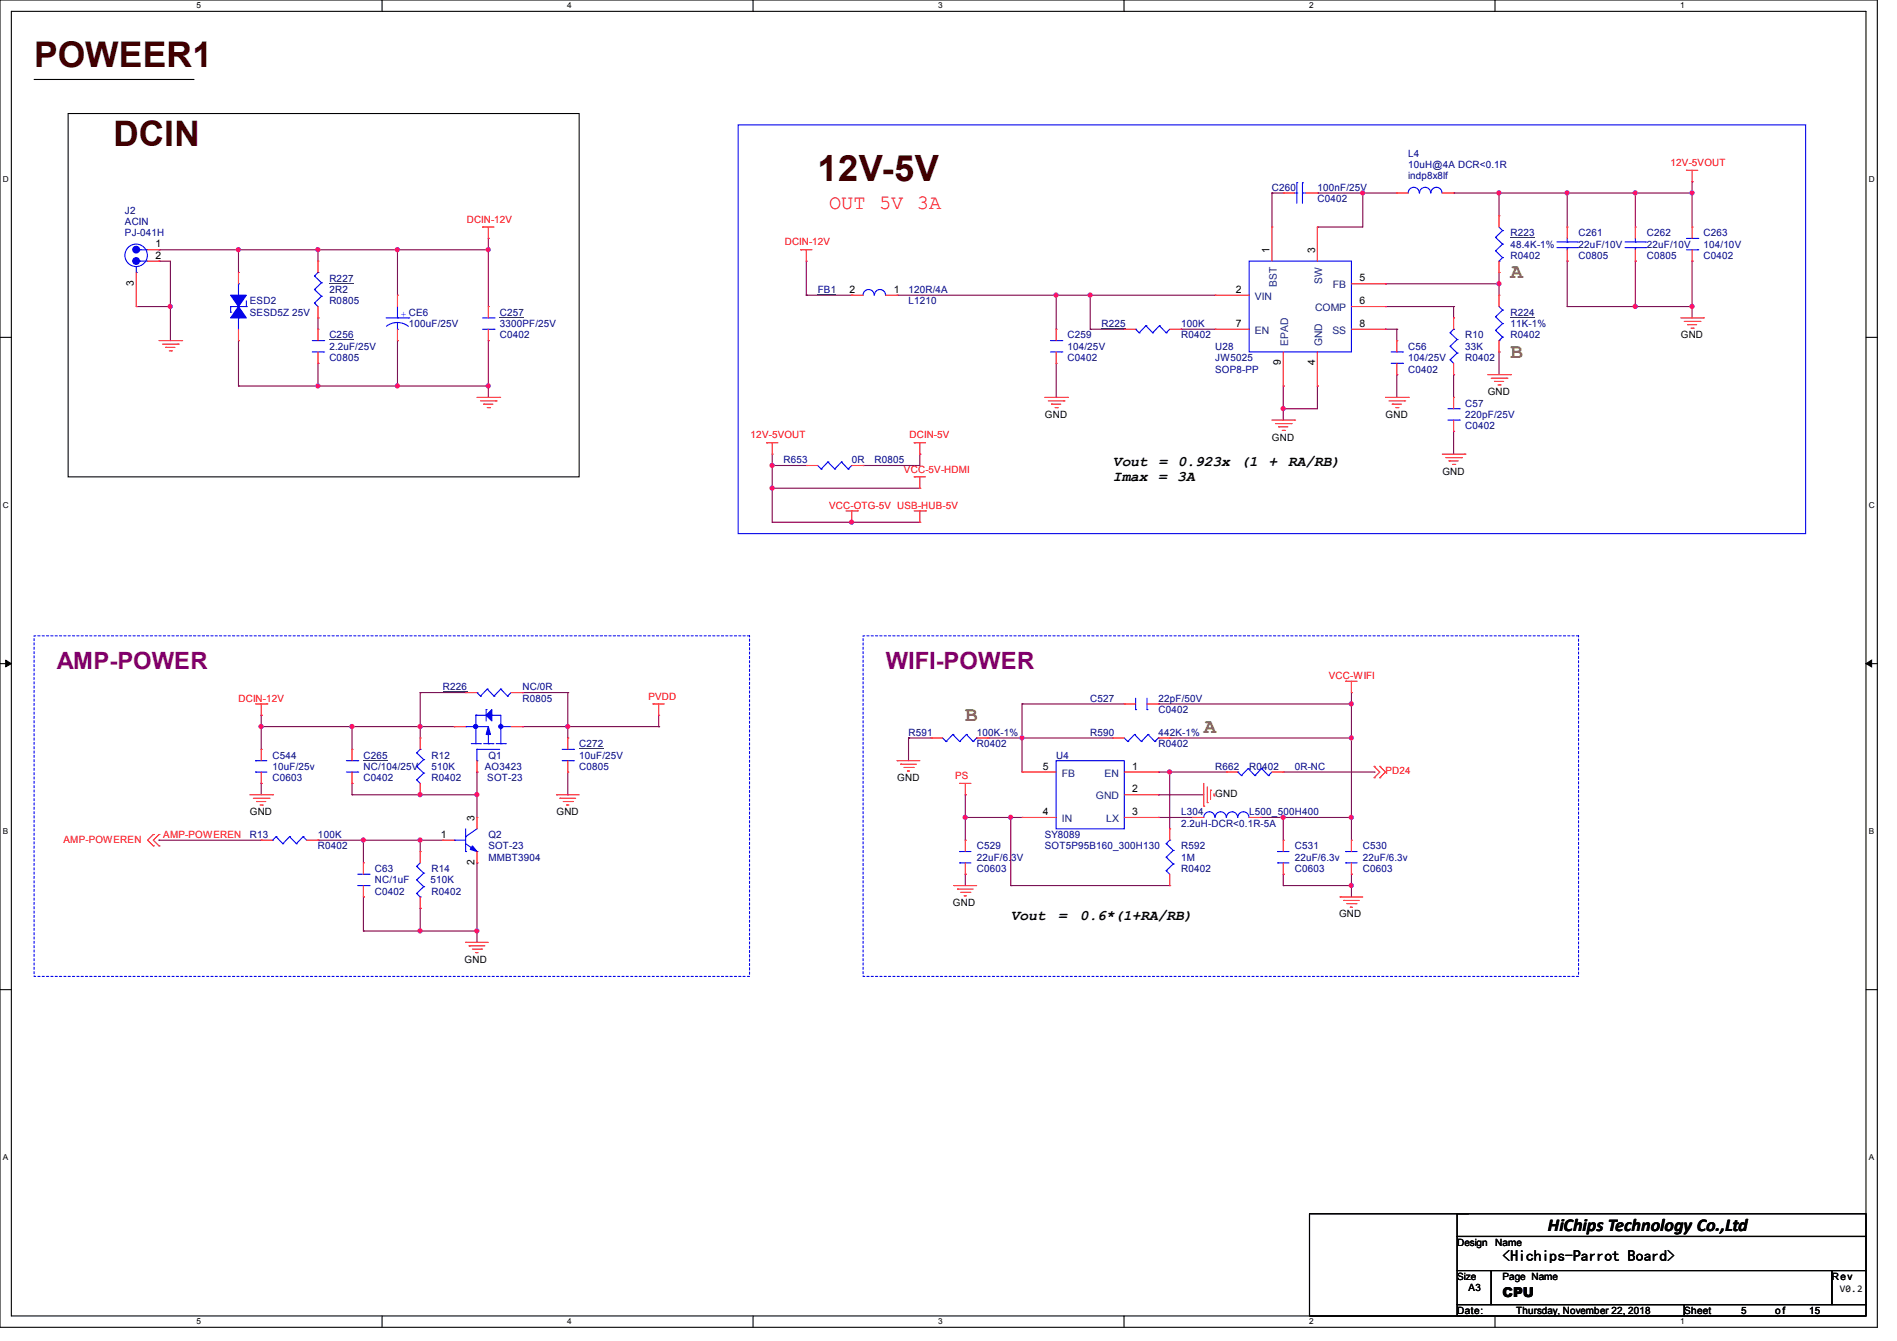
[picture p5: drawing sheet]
<svg xmlns="http://www.w3.org/2000/svg" width="297mm" height="210mm" viewBox="0 0 297 210" stroke-linecap="round" stroke-linejoin="round" font-family="sans-serif">
<path d="M0 0h293.9v207.9h-293.9zM1.8 1.8h290.3v204.3h-290.3z" fill="none" stroke="#000" stroke-width=".17"/>
<g fill="#fff">
<path d="M30.8 .2h.7v1.4h-.7z"/>
<path d="M30.8 206.2h.7v1.4h-.7z"/>
</g>
<path d="M59.8 0v1.8M59.8 206.1v1.8" fill="none" stroke="#000" stroke-width=".17"/>
<g fill="#fff">
<path d="M88.8 .2h.7v1.4h-.7z"/>
<path d="M88.8 206.2h.7v1.4h-.7z"/>
</g>
<path d="M117.9 0v1.8M117.9 206.1v1.8" fill="none" stroke="#000" stroke-width=".17"/>
<g fill="#fff">
<path d="M146.9 .2h.7v1.4h-.7z"/>
<path d="M146.9 206.2h.7v1.4h-.7z"/>
</g>
<path d="M176 0v1.8M176 206.1v1.8" fill="none" stroke="#000" stroke-width=".17"/>
<g fill="#fff">
<path d="M205 .2h.7v1.4h-.7z"/>
<path d="M205 206.2h.7v1.4h-.7z"/>
</g>
<path d="M234.1 0v1.8M234.1 206.1v1.8" fill="none" stroke="#000" stroke-width=".17"/>
<g fill="#fff">
<path d="M263.1 .2h.6v1.4h-.6z"/>
<path d="M263.1 206.2h.6v1.4h-.6z"/>
<path d="M.5 27.3h.9v1.4h-.9z"/>
<path d="M292.6 27.3h.9v1.4h-.9z"/>
<path d="M.5 78.4h.9v1.4h-.9z"/>
<path d="M292.6 78.4h.9v1.4h-.9z"/>
</g>
<path d="M0 52.8h1.8M292.1 52.8h1.8" fill="none" stroke="#000" stroke-width=".17"/>
<g fill="#fff">
<path d="M.5 129.5h.8v1.4h-.8z"/>
<path d="M292.6 129.5h.8v1.4h-.8z"/>
</g>
<path d="M0 103.9h1.8M292.1 103.9h1.8" fill="none" stroke="#000" stroke-width=".17"/>
<path d="M.9 103.4l.9 .5-.9 .5zM292.1 103.9l.9-.5v1z" fill="#000" stroke="#000" stroke-width=".16"/>
<g fill="#fff">
<path d="M.5 180.5h.8v1.4h-.8z"/>
<path d="M292.6 180.5h.8v1.4h-.8z"/>
</g>
<g fill="none" stroke="#000" stroke-width=".17">
<path d="M5.3 12.4h24.9M10.7 17.8h80v56.9h-80zM30.2 12.4h.1M0 155h1.8M292.1 155h1.8M228.1 190.1h64v3.5h-64zM228.1 193.6h64v5.4h-64zM228.1 199h5.4v5.3h-5.4zM229.9 190.1h-24.9v16h24.9M233.5 199h53.3v5.3h-53.3zM286.8 199h5.3v5.3h-5.3zM228.1 204.3h35.6v1.8h-35.6z"/>
<path d="M263.7 204.3h28.4v1.8h-28.4z"/>
</g>
<g fill="none" stroke="#00f" stroke-width=".17">
<path d="M115.6 19.6h167.1v64h-167.1zM21.9 39.1h.1M21.9 39.1h1.2M202.7 30.2h.3M203 30.2h.1M203 28.6h.1M203 28.6v3.2M203.9 28.6h.1M203.9 30.2h.1M203.9 30.2h.6M203.9 28.6v3.2M220.5 30.2a.87 .87 0 0 1 .8-.9 .87 .87 0 0 1 .9 .9"/>
<path d="M222.2 30.2a.87 .87 0 0 1 .9-.9 .87 .87 0 0 1 .9 .9M224 30.2a.87 .87 0 0 1 .9-.9 .87 .87 0 0 1 .9 .9M234.1 37.2h.1M234.1 39.3h.1M234.1 37.2l1.1 1M234.1 39.3l1.1 1M234.7 35.6l.5 .5M235.2 36.1h.1M235.2 38.2h.1M235.2 36.1l-1.1 1.1M235.2 38.2l-1.1 1.1M243.8 37.9h3.2"/>
<path d="M243.8 38.8h3.2M245.4 38.8h.1M245.4 37.9h.1M245.4 37.3v.6M245.4 38.8v.3M247 37.9h.1M247 38.8h.1M254.4 37.9h3.2M254.4 38.8h3.2M256 38.8h.1M256 37.9h.1M256 37.3v.6"/>
<path d="M256 38.8v.3M257.6 37.9h.1M257.6 38.8h.1M264 39.1h1.8M264 37.3h1.8M265.8 39.1h.1M265.8 37.3h.1M21.3 42.7h.1M21.3 41.8v.9M21.9 40.9h.1M21.9 40.9h1.2M36.1 48h.1"/>
<path d="M36.1 48.9h.1M36.1 48h2.5M36.1 48v.9M37.3 49.8h.1M37.3 44.4h.1M37.3 44.4v1.8M37.3 49.8v1.8M38.6 48h.1M38.6 47.1v.9M48.9 55.1h1.8M48.9 53.3h1.8M49.2 47.5h.1"/>
<path d="M49.2 45.3h.1M49.2 43.2h.1M49.2 47.5l.6 .5M49.2 45.3l1.1 1.1M49.2 43.2l1.1 1.1M49.8 42.7h.1M49.8 42.7l-.6 .5M50.3 46.4h.1M50.3 44.3h.1M50.3 46.4l-1.1 1.1M50.3 44.3l-1.1 1M50.7 55.1h.1"/>
<path d="M50.7 53.3h.1M60.5 49.8h3.5M62.2 51.6h.1M62.2 49.8h.1M62.2 50.5l1.1 .2 .6 .4M62.2 50.5l-.7 .1-1 .5M62.2 48v1.8M62.2 50.5v1.1M64 49.8h.1M75.6 49.8h1.7M75.6 51.6h1.7M77.3 51.6h.1"/>
<path d="M77.3 49.8h.1M135.1 46.2a.87 .87 0 0 1 .9-.9 .87 .87 0 0 1 .9 .9M136.9 46.2a.87 .87 0 0 1 .9-.9 .87 .87 0 0 1 .8 .9M164.5 55.1h1.7M164.5 53.3h1.7M166.2 55.1h.1M166.2 53.3h.1M177.8 51.6h.1M177.8 51.6l.6 .5M178.4 52.1h.1M179.4 51h.1M179.4 51l1.1 1.1"/>
<path d="M179.4 51l-1 1.1M180.5 52.1h.1M181.5 51h.1M181.5 51l1.1 1.1M181.5 51l-1 1.1M182.6 52.1h.1M183.1 51.6l-.5 .5M195.6 40.9h16v14.2h-16zM217.8 55.1h1.8M217.8 56.9h1.8M219.6 56.9h.1M219.6 55.1h.1"/>
<path d="M227 56.3h.1M227 54.2h.1M227 52.1h.1M227 56.3l.6 .6M227 54.2l1.1 1.1M227 52.1l1.1 1.1M227.6 51.6h.1M227.6 51.6l-.6 .5M228.1 55.3h.1M228.1 53.2h.1M228.1 55.3l-1.1 1M228.1 53.2l-1.1 1"/>
<path d="M234.1 49.6h.1M234.1 51.7h.1M234.1 49.6l1.1 1.1M234.1 51.7l1.1 1.1M234.7 40.9h.1M234.7 53.3h.1M234.7 48l.5 .6M235.2 40.3h.1M235.2 48.6h.1M235.2 50.7h.1M235.2 52.8h.1M235.2 40.3l-.5 .6"/>
<path d="M235.2 48.6l-1.1 1M235.2 50.7l-1.1 1M235.2 52.8l-.5 .5M128 72.9l.6 .5M128.6 73.4h.1M129.6 72.3h.1M129.6 72.3l-1 1.1M129.6 72.3l1.1 1.1M130.7 73.4h.1M131.7 72.3h.1M131.7 72.3l-1 1.1M131.7 72.3l1.1 1.1"/>
<path d="M132.8 73.4h.1M133.3 72.9h.1M133.3 72.9l-.5 .5M226.7 65.8h1.8M226.7 64h1.8M228.5 65.8h.1M228.5 64h.1M40 119.1h.1M40 119.1h1.8M54.2 119.1h1.8M56 119.1h.1M65.2 117.9h.1"/>
<path d="M65.2 117.9l1.1 1.1M65.8 117.3h.1M65.8 117.3l-.6 .6M66.3 119h.1M66.3 119l-1.1 1M72.9 113.8h.1M72.9 113.8h3.6M73.8 116.5h1.4M74.5 112h.1M74.5 112v4.5M74.5 112h1.6M74.7 108.5h.1"/>
<path d="M74.7 117.3h.1M74.7 119.1h.1M74.7 117.3h3.5M74.7 108.5l.5 .5M74.7 117.3v1.8M75.2 109h.1M75.2 116.5h.1M75.7 116.5h1.5M76.1 111.1h.1M76.1 111.1v1.8M76.3 107.9h.1M76.3 107.9l1 1.1"/>
<path d="M76.3 107.9l-1.1 1.1M76.5 116.5h.1M76.5 114.7v1.8M77 112h.1M77 112h1.4v4.5M77.2 116.5h.1M77.3 109h.1M77.7 116.5h1.4M78.4 107.9h.1M78.4 116.5h.1M78.4 113.8h.1M78.4 107.9l1.1 1.1"/>
<path d="M78.4 107.9l-1.1 1.1M78.4 113.8h1.6M79.1 116.5h.1M79.5 109h.1M80 108.5l-.5 .5M88 119.1h1.8M88 117.3h1.8M89.8 119.1h.1M89.8 117.3h.1M147.6 115.6l.5 .5M148.1 116.1h.1M149.2 115h.1"/>
<path d="M149.2 115l-1.1 1.1M149.2 115l1 1.1M150.2 116.1h.1M151.3 115h.1M151.3 115l-1.1 1.1M151.3 115l1.1 1.1M152.4 116.1h.1M152.9 115.6h.1M152.9 115.6l-.5 .5M165.4 119.1h10.6v10.7h-10.6zM176 115.6l.6 .5M176.6 116.1h.1"/>
<path d="M177.6 115h.1M177.6 115l-1 1.1M177.6 115l1.1 1.1M177.8 111.1h.1M177.8 109.3v1.8M178.7 116.1h.1M179.6 111.1h.1M179.6 109.3v1.8M179.7 115h.1M179.7 115l-1 1.1M179.7 115l1.1 1.1M180.8 116.1h.1"/>
<path d="M181.4 115.6h.1M181.4 115.6l-.6 .5M40 120.9h.1M40 120.9h1.8M42.7 131.6h.1M43.2 131h.1M43.2 131l1.1 1.1M43.2 131l-.5 .6M44.3 132.1h.1M45.3 131h.1M45.3 131l1.1 1.1M45.3 131l-1 1.1"/>
<path d="M46.4 132.1h.1M47.5 131h.1M47.5 131l.5 .6M47.5 131l-1.1 1.1M54.2 120.9h1.8M56 120.9h.1M56 138.7h1.8M56 136.9h1.8M57.8 138.7h.1M57.8 136.9h.1M65.2 122.1h.1M65.2 120h.1"/>
<path d="M65.2 135.7h.1M65.2 137.8h.1M65.2 139.9h.1M65.2 122.1l.6 .6M65.2 120l1.1 1.1M65.2 135.7l1.1 1M65.2 137.8l1.1 1.1M65.2 139.9l.6 .6M65.8 135.1l-.6 .6M66.3 121.1h.1M66.3 136.7h.1M66.3 138.9h.1"/>
<path d="M66.3 121.1l-1.1 1M66.3 136.7l-1.1 1.1M66.3 138.9l-1.1 1M71.1 131.6h.1M71.1 131.6h1.8M72.9 131h.1M72.9 133.3h.1M72.9 132.1l1.8 1.2M72.9 129.8v3.5M74.7 133.3h.1M74.7 129.8l-1.8 1.2M150.2 135.1h.1"/>
<path d="M150.2 133.3h.1M150.2 135.1h1.8M150.2 133.3h1.8M182.6 136.4h.1M182.6 134.2h.1M182.6 132.1h.1M182.6 136.4l.5 .5M182.6 134.2l1.1 1.1M182.6 132.1l1.1 1.1M183.1 131.6h.1M183.1 131.6l-.5 .5M183.7 135.3h.1"/>
<path d="M183.7 133.2h.1M183.7 135.3l-1.1 1.1M183.7 133.2l-1.1 1M188.5 128a.87 .87 0 0 1 .8-.9 .87 .87 0 0 1 .9 .9M190.2 128a.87 .87 0 0 1 .9-.9 .87 .87 0 0 1 .9 .9M192 128a.87 .87 0 0 1 .9-.9 .87 .87 0 0 1 .9 .9M193.8 128a.87 .87 0 0 1 .9-.9 .87 .87 0 0 1 .8 .9M193.8 120.9h.1M193.8 120.9l.6 .6M194.4 121.5h.1M195.4 120.4h.1M195.4 120.4l1.1 1.1"/>
<path d="M195.4 120.4l-1 1.1M196.5 121.5h.1M197.5 120.4h.1M197.5 120.4l1.1 1.1M197.5 120.4l-1 1.1M198.6 121.5h.1M199.1 120.9l-.5 .6M200 135.1h.1M200 133.3h.1M200 135.1h1.8M200 133.3h1.8M210.7 135.1h.1"/>
<path d="M210.7 133.3h.1M210.7 135.1h1.8M210.7 133.3h1.8M65.8 140.5h.1"/>
<circle cx="21.3" cy="40" r="1.76"/>
</g>
<path d="M5.3 99.6h112v53.3h-112zM135.1 99.6h112v53.3h-112z" fill="none" stroke="#00f" stroke-width=".17" stroke-dasharray=".3 .3"/>
<g fill="none" stroke="#800040" stroke-width=".17">
<path d="M24.9 39.1h.1M24.9 39.1h51.6M37.3 39.1h.1M37.3 39.1v3.6M49.8 39.1h.1M49.8 39.1v1.8M62.2 39.1h.1M62.2 39.1v7.1M76.5 37.3h.1M76.5 39.1h.1M76.5 37.3v10.7M199.1 30.2h.1"/>
<path d="M199.1 30.2h1.8M199.1 30.2v5.4M206.2 30.2h.1M206.2 35.6h.1M206.2 30.2h12.5M213.4 30.2h.1M213.4 30.2v5.4h-7.2M227.6 30.2h.1M227.6 30.2h37.3M234.7 30.2h.1M234.7 30.2v3.6M245.4 30.2h.1"/>
<path d="M245.4 30.2v5.4M256 30.2h.1M256 30.2v5.4M264.9 30.2h.1M264.9 28.4h.1M264.9 28.4v7.2M21.3 48h5.4M24.9 40.9h.1M24.9 40.9h1.8v12.4M26.7 48h.1M37.3 53.3h.1M37.3 53.3v7.2"/>
<path d="M49.8 49.8h.1M49.8 56.9h.1M49.8 49.8v1.8M49.8 56.9v3.6M62.2 53.3h.1M62.2 53.3v7.2M76.5 53.3h.1M76.5 53.3v8.9M126.2 46.2h.1M126.2 46.2h7.1M126.2 40.9v5.3M140.5 46.2h49.7"/>
<path d="M165.4 46.2h.1M165.4 46.2v5.4M165.4 56.9v5.3M170.7 46.2h.1M170.7 51.6h.1M170.7 51.6h5.3M170.7 46.2v5.4M184.9 51.6h.1M184.9 51.6h5.3M216.9 48h.1M216.9 44.4h.1M216.9 51.6h.1"/>
<path d="M216.9 48h10.7M216.9 51.6h1.8M216.9 44.4h17.8M218.7 58.7h.1M218.7 51.6h.1M218.7 51.6v1.7M218.7 58.7v3.5M227.6 48h.1M227.6 58.7h.1M227.6 48v1.8M227.6 58.7v3.5M234.7 44.4h.1"/>
<path d="M234.7 55.1h.1M234.7 42.7h.1M234.7 42.7v3.5M234.7 55.1v3.6M245.4 40.9h.1M245.4 48h.1M245.4 40.9v7.1M245.4 48h19.5M256 40.9h.1M256 48h.1M256 40.9v7.1M264.9 40.9h.1"/>
<path d="M264.9 48h.1M264.9 40.9v8.9M37.3 60.5h.1M37.3 60.5h39.2M49.8 60.5h.1M62.2 60.5h.1M76.5 60.5h.1M120.9 72.9h.1M120.9 76.5h.1M120.9 71.1v10.7h23.1M120.9 76.5h23.1M120.9 72.9h5.3"/>
<path d="M135.1 72.9h.1M144 71.1h.1M144 71.1v1.8h-8.9M165.4 62.2h.1M200.9 60.5h.1M200.9 64h.1M200.9 60.5v5.3M206.2 60.5h.1M206.2 60.5v3.5h-5.3M227.6 67.6h.1M227.6 67.6v3.5M133.3 81.8h.1"/>
<path d="M40.9 112h.1M40.9 113.8h.1M40.9 113.8h30.2M40.9 112v5.3M55.1 113.8h.1M55.1 113.8v3.5M65.8 108.5h.1M65.8 113.8h.1M65.8 108.5v7.1M65.8 108.5h7.1M71.1 113.8h.1M81.8 113.8h.1"/>
<path d="M81.8 108.5h.1M81.8 113.8h21.3M81.8 108.5h7.1M88.9 108.5h.1M88.9 113.8h.1M88.9 108.5v7.1M103.1 113.8h.1M103.1 112v1.8M142.2 115.6h.1M142.2 115.6h3.6M142.2 115.6v3.5M154.7 115.6h.1"/>
<path d="M154.7 115.6h19.5M160 110.2h.1M160 115.6h.1M160 110.2v10.7M160 110.2h16M176 110.2h.1M181.4 110.2h.1M181.4 110.2h30.2M183.1 115.6h.1M183.1 115.6h28.5M211.6 108.5h.1M211.6 115.6h.1"/>
<path d="M211.6 110.2h.1M211.6 108.5v23.1M24.9 131.6h.1M24.9 131.6h16M40.9 122.7h.1M40.9 122.7v1.8M49.8 131.6h.1M49.8 131.6h19.5M55.1 124.5h.1M55.1 122.7h.1M55.1 124.5h19.6M55.1 122.7v1.8"/>
<path d="M56.9 131.6h.1M56.9 131.6v3.5M65.8 124.5h.1M65.8 131.6h.1M65.8 131.6v1.7M74.7 120.9h.1M74.7 135.1h.1M74.7 124.5h.1M74.7 120.9v7.1M74.7 135.1v12.5M88.9 124.5h.1M88.9 120.9v3.6"/>
<path d="M151.1 124.5h.1M151.1 128h.1M151.1 136.9h.1M151.1 128h8.9M151.1 124.5v7.1M151.1 136.9v1.8M158.2 128h.1M158.2 138.7h.1M158.2 138.7h24.9M158.2 128v10.7M160 128h.1M181.4 124.5h.1"/>
<path d="M181.4 128h.1M181.4 120.9h.1M181.4 124.5h7.1M181.4 128h5.3M181.4 120.9h10.6M183.1 120.9h.1M183.1 120.9v8.9M197.4 128h.1M197.4 128h14.2M200.9 128h.1M200.9 136.9h.1M200.9 138.7h.1"/>
<path d="M200.9 120.9h14.2M200.9 128v3.6M200.9 136.9v1.8M200.9 138.7h10.7M211.6 128h.1M211.6 136.9h.1M211.6 138.7h.1M211.6 136.9v3.6M215.1 120.9h.1M56.9 140.5h.1M56.9 145.8h.1M56.9 145.8h17.8"/>
<path d="M56.9 140.5v5.3M65.8 142.2h.1M65.8 145.8h.1M65.8 142.2v3.6M74.7 145.8h.1"/>
</g>
<g fill="#f0f" stroke="#f0f" stroke-width=".17">
<circle cx="76.4" cy="60.4" r=".32"/>
<circle cx="65.8" cy="145.8" r=".32"/>
<circle cx="65.8" cy="124.4" r=".32"/>
<circle cx="40.9" cy="113.8" r=".32"/>
<circle cx="65.8" cy="113.8" r=".32"/>
<circle cx="55.1" cy="113.8" r=".32"/>
<circle cx="74.7" cy="124.4" r=".32"/>
<circle cx="74.7" cy="145.8" r=".32"/>
<circle cx="56.9" cy="131.6" r=".32"/>
<circle cx="76.4" cy="39.1" r=".32"/>
<circle cx="62.2" cy="39.1" r=".32"/>
<circle cx="62.2" cy="60.4" r=".32"/>
<circle cx="49.8" cy="39.1" r=".32"/>
<circle cx="37.3" cy="39.1" r=".32"/>
<circle cx="49.8" cy="60.4" r=".32"/>
<circle cx="65.8" cy="131.6" r=".32"/>
<circle cx="211.6" cy="115.5" r=".32"/>
<circle cx="160" cy="115.5" r=".32"/>
<circle cx="211.6" cy="128" r=".32"/>
<circle cx="211.6" cy="110.2" r=".32"/>
<circle cx="200.9" cy="128" r=".32"/>
<circle cx="151.1" cy="128" r=".32"/>
<circle cx="211.6" cy="138.7" r=".32"/>
<circle cx="165.3" cy="46.2" r=".32"/>
<circle cx="213.3" cy="30.2" r=".32"/>
<circle cx="245.3" cy="30.2" r=".32"/>
<circle cx="234.7" cy="30.2" r=".32"/>
<circle cx="234.7" cy="44.4" r=".32"/>
<circle cx="170.7" cy="46.2" r=".32"/>
<circle cx="264.9" cy="48" r=".32"/>
<circle cx="256" cy="48" r=".32"/>
<circle cx="264.9" cy="30.2" r=".32"/>
<circle cx="256" cy="30.2" r=".32"/>
<circle cx="200.9" cy="64" r=".32"/>
<circle cx="120.9" cy="72.9" r=".32"/>
<circle cx="120.9" cy="76.4" r=".32"/>
<circle cx="133.3" cy="81.8" r=".32"/>
<circle cx="26.6" cy="48" r=".32"/>
<circle cx="88.9" cy="113.8" r=".32"/>
<circle cx="158.2" cy="128" r=".32"/>
<circle cx="183.1" cy="120.9" r=".32"/>
</g>
<g fill="none" stroke="#f00" stroke-width=".17">
<path d="M23.1 39.1h1.8M24.9 39.1h.1M75.6 35.6h.1M75.6 35.6h1.7M76.5 37.3h.1M76.5 35.6v1.7M125.3 39.1h.1M125.3 39.1h1.8M126.2 39.1v1.8M199.1 35.6h.1M199.1 35.6v5.3M200.9 30.2h.1"/>
<path d="M200.9 30.2h1.8M204.5 30.2h1.7M206.2 35.6h.1M206.2 30.2h.1M206.2 35.6v5.3M218.7 30.2h.1M218.7 30.2h1.8M225.8 30.2h1.8M227.6 30.2h.1M234.7 33.8h.1M234.7 33.8v1.8M245.4 35.6h.1"/>
<path d="M245.4 35.6v1.7M245.4 39.1v1.8M256 35.6h.1M256 35.6v1.7M256 39.1v1.8M264 26.7h.1M264 26.7h1.8M264.9 28.4h.1M264.9 35.6h.1M264.9 26.7v1.7M264.9 35.6v1.7M264.9 39.1v1.8"/>
<path d="M21.3 48h.1M21.3 42.7v5.3M23.1 40.9h1.8M24.9 40.9h.1M24.9 53.3h3.5M25.4 53.9h2.5M26 54.4h.1M26 54.4h1.4M26.5 54.9h.3M26.8 54.9h.1M27.9 53.9h.1M28.4 53.3h.1"/>
<path d="M37.3 53.3h.1M37.3 42.7h.1M37.3 42.7v1.7M37.3 51.6v1.7M49.8 49.8h.1M49.8 40.9h.1M49.8 56.9h.1M49.8 51.6h.1M49.8 40.9v1.8M49.8 48v1.8M49.8 51.6v1.7M49.8 55.1v1.8"/>
<path d="M62.2 46.2h.1M62.2 53.3h.1M62.2 46.2v1.8M62.2 51.6v1.7M76.5 53.3h.1M76.5 48h.1M76.5 48v1.8M76.5 51.6v1.7M126.2 40.9h.1M133.3 46.2h.1M133.3 46.2h1.8M138.7 46.2h1.8"/>
<path d="M140.5 46.2h.1M165.4 56.9h.1M165.4 51.6h.1M165.4 51.6v1.7M165.4 55.1v1.8M176 51.6h.1M176 51.6h1.8M183.1 51.6h1.8M184.9 51.6h.1M190.2 46.2h.1M190.2 51.6h.1M190.2 46.2h5.4"/>
<path d="M190.2 51.6h5.4M200.9 55.1v5.4M206.2 55.1v5.4M211.6 44.4h5.3M211.6 48h5.3M211.6 51.6h5.3M216.9 44.4h.1M216.9 48h.1M216.9 51.6h.1M218.7 58.7h.1M218.7 53.3h.1M218.7 53.3v1.8"/>
<path d="M218.7 56.9v1.8M227.6 58.7h.1M227.6 49.8h.1M227.6 49.8v1.8M227.6 56.9v1.8M232.9 58.7h3.6M233.5 59.2h2.4M234 59.7h.1M234 59.7h1.4M234.7 42.7h.1M234.7 46.2h.1M234.7 55.1h.1"/>
<path d="M234.7 40.9v1.8M234.7 46.2v1.8M234.7 53.3v1.8M235.9 59.2h.1M236.5 58.7h.1M245.4 40.9h.1M256 40.9h.1M263.1 49.8h3.6M263.7 50.3h2.4M264.2 50.8h.1M264.2 50.8h1.4M264.8 51.4h.3"/>
<path d="M264.9 40.9h.1M265.1 51.4h.1M266.1 50.3h.1M266.7 49.8h.1M74.7 62.2h3.5M75.2 62.8h2.5M75.7 63.3h.1M75.7 63.3h1.5M76.3 63.8h.3M76.6 63.8h.1M77.7 62.8h.1M78.2 62.2h.1"/>
<path d="M120 69.3h.1M120 69.3h1.8M120.9 71.1h.1M120.9 69.3v1.8M126.2 72.9h.1M126.2 72.9h1.8M133.3 72.9h1.8M135.1 72.9h.1M143.1 69.3h.1M143.1 74.7h.1M143.1 69.3h1.8M143.1 74.7h1.8"/>
<path d="M144 71.1h.1M144 76.5h.1M144 69.3v1.8M144 74.7v1.8M163.6 62.2h3.5M164.1 62.8h2.5M164.6 63.3h.1M164.6 63.3h1.5M165.2 63.8h.3M165.5 63.8h.1M166.6 62.8h.1M167.1 62.2h.1"/>
<path d="M199.1 65.8h3.6M199.7 66.3h2.4M200.2 66.8h.1M200.2 66.8h1.4M200.7 67.4h.4M200.9 60.5h.1M201.1 67.4h.1M202.1 66.3h.1M202.7 65.8h.1M206.2 60.5h.1M216.9 62.2h3.6M217.5 62.8h2.4"/>
<path d="M218 63.3h.1M218 63.3h1.4M218.5 63.8h.4M218.9 63.8h.1M219.9 62.8h.1M220.5 62.2h.1M225.8 71.1h3.6M226.4 71.7h2.4M226.9 72.2h.1M226.9 72.2h1.4M227.4 72.7h.4M227.6 67.6h.1"/>
<path d="M227.6 62.2h.1M227.6 62.2v1.8M227.6 65.8v1.8M227.8 72.7h.1M228.8 71.7h.1M229.4 71.1h.1M234.5 60.3h.4M234.9 60.3h.1M132.5 80h1.7M133.3 81.8h.1M133.3 80v1.8M134.2 80h.1"/>
<path d="M143.1 80h1.8M144 81.8h.1M144 80v1.8M144.9 80h.1M40 110.2h1.8M40.9 112h.1M40.9 117.3h.1M40.9 110.2v1.8M40.9 117.3v1.8M41.8 110.2h.1M55.1 117.3h.1M55.1 117.3v1.8"/>
<path d="M65.8 115.6h.1M65.8 115.6v1.7M71.1 113.8h.1M71.1 113.8h1.8M72.9 108.5h.1M72.9 108.5h1.8M74.7 119.1v1.8M80 108.5h1.8M80 113.8h1.8M81.8 108.5h.1M81.8 113.8h.1M88.9 115.6h.1"/>
<path d="M88.9 115.6v1.7M88.9 119.1v1.8M102.2 110.2h.1M102.2 110.2h1.8M103.1 112h.1M103.1 110.2v1.8M140.5 119.1h.1M140.5 119.1h3.5M141 119.7h.1M141 119.7h2.5M145.8 115.6h.1M145.8 115.6h1.8"/>
<path d="M152.9 115.6h1.8M154.7 115.6h.1M174.2 115.6h.1M174.2 115.6h1.8M176 110.2h.1M176 110.2h1.8M179.6 110.2h1.8M181.4 110.2h.1M181.4 115.6h1.7M183.1 115.6h.1M210.7 106.7h.1M210.7 106.7h1.8"/>
<path d="M211.6 108.5h.1M211.6 106.7v1.8M24 132.5h.1M24 130.7h.1M24 130.7l-.9 .9 .9 .9M24.9 132.5h.1M24.9 130.7h.1M24.9 130.7l-.9 .9 .9 .9M39.1 124.5h3.6M39.7 125h2.4M40.2 125.5h.1M40.2 125.5h1.4"/>
<path d="M40.7 126.1h.4M40.9 122.7h.1M40.9 131.6h.1M40.9 120.9v1.8M40.9 131.6h1.8M41.1 126.1h.1M42.1 125h.1M42.7 124.5h.1M48 131.6h1.8M49.8 131.6h.1M55.1 122.7h.1M55.1 120.9v1.8"/>
<path d="M56.9 135.1h.1M56.9 135.1v1.8M56.9 138.7v1.8M65.8 124.5h.1M65.8 133.3h.1M65.8 122.7v1.8M65.8 133.3v1.8M69.3 131.6h.1M69.3 131.6h1.8M74.7 128h.1M74.7 135.1h.1M74.7 120.9h.1"/>
<path d="M74.7 128v1.8M74.7 133.3v1.8M87.1 124.5h.1M87.1 124.5h3.6M87.7 125h.1M87.7 125h2.4M88.2 125.5h1.4M88.7 126.1h.1M88.7 126.1h.4M88.9 120.9h.1M89.6 125.5h.1M141.5 120.2h1.5"/>
<path d="M142.1 120.7h.1M142.1 120.7h.3M143 120.2h.1M149.4 138.7h.1M149.4 138.7h3.5M149.9 139.2h.1M149.9 139.2h2.5M150.2 122.7h.1M150.2 122.7h1.8M150.4 139.7h1.4M151.1 124.5h.1M151.1 136.9h.1"/>
<path d="M151.1 131.6h.1M151.1 122.7v1.8M151.1 131.6v1.7M151.1 135.1v1.8M151.8 139.7h.1M160 128h.1M160 120.9h.1M160 120.9h5.4M160 128h5.4M176 124.5h5.4M176 120.9h5.4M176 128h5.4"/>
<path d="M181.4 120.9h.1M181.4 124.5h.1M181.4 128h.1M183.1 138.7h.1M183.1 129.8h.1M183.1 129.8v1.8M183.1 136.9v1.8M186.7 128h.1M186.7 128h1.8M188.5 126.2h.1M188.5 122.7v3.5M189 125.7h.1"/>
<path d="M189 123.2v2.5M189.5 123.7h.1M189.5 123.7v1.5M190.1 124.6h.1M190.1 124.3v.3M192 120.9h.1M192 120.9h1.8M195.6 128h1.8M197.4 128h.1M199.1 120.9h1.8M200.9 120.9h.1M200.9 136.9h.1"/>
<path d="M200.9 131.6h.1M200.9 131.6v1.7M200.9 135.1v1.8M211.6 136.9h.1M211.6 131.6h.1M211.6 131.6v1.7M211.6 135.1v1.8M215.1 120h.1M215.1 121.8h.1M215.1 120l.9 .9-.9 .9M216 120h.1M216 121.8h.1"/>
<path d="M216 120l.9 .9-.9 .9M56.9 140.5h.1M65.8 142.2h.1M65.8 140.5v1.7M72.9 147.6h.1M72.9 147.6h3.6M73.4 148.1h.1M73.4 148.1h2.5M74 148.6h1.4M74.5 149.2h.1M74.5 149.2h.3M75.4 148.6h.1"/>
<path d="M151 140.3h.1M151 140.3h.3M209.8 140.5h.1M209.8 140.5h3.6M210.4 141h.1M210.4 141h2.4M210.9 141.5h1.4M211.4 142.1h.1M211.4 142.1h.4M212.3 141.5h.1"/>
</g>
<path d="M236.5 37.2h3.8M51.6 44.3h3.8M51.6 53.2h3.8M78.2 49.7h3.8M128 46.1h2.9M172.5 51.5h3.8M236.5 49.7h3.8M56.9 119h3.8M69.3 108.4h3.9M90.7 117.2h3.8" fill="none" stroke="#000080" stroke-width=".16"/>
<g fill="#00f" stroke="#00f" stroke-width=".17">
<path d="M74 132.5l.7 .8-1.1-.3z"/>
<path d="M76.1 112l.9-.9v1.8z"/>
<path d="M76.5 113.8l.3 1.2h-.7z"/>
<path d="M37.3 48l1.3 1.8h-2.5z" fill-rule="evenodd"/>
<path d="M36.1 46.2h2.5l-1.3 1.8z" fill-rule="evenodd"/>
<circle cx="21.3" cy="40.9" r=".53"/>
<circle cx="21.3" cy="39.1" r=".53"/>
<circle cx="78.4" cy="113.8" r=".33"/>
<circle cx="74.5" cy="113.8" r=".33"/>
</g>
<text font-size="5.7" fill="#400000" x="128" y="28.4">12V-5V</text>
<g font-size="5.5" fill="#400000">
<text x="5.3" y="10.5">POWEER1</text>
<text x="17.8" y="22.9">DCIN</text>
</g>
<g font-size="3.7" fill="#800080">
<text x="8.9" y="104.8">AMP-POWER</text>
<text x="138.7" y="104.8">WIFI-POWER</text>
</g>
<g font-size="3.3" fill="#808000">
<text x="236.5" y="43.6">A</text>
<text x="236.5" y="56">B</text>
<text x="151.1" y="112.9">B</text>
<text x="188.5" y="114.7">A</text>
</g>
<text font-size="3.2" fill="#f00" x="129.8" y="32.7">OUT 5V 3A</text>
<text font-size="2.8" x="242.4" y="192.8">HiChips Technology Co.,Ltd</text>
<text font-size="2.5" x="235.2" y="197.5">&lt;Hichips-Parrot Board&gt;</text>
<g font-size="2.3">
<text x="174.2" y="73">Vout</text>
<text x="174.2" y="75.3">Imax = 3A</text>
<text x="181.4" y="73">= 0.923x (1</text>
<text x="198.6" y="73">+</text>
<text x="201.7" y="73">RA/RB)</text>
<text x="158.2" y="144.1">Vout</text>
<text x="165.7" y="144.1">=</text>
<text x="169.1" y="144.1">0.6*(1+RA/RB)</text>
</g>
<text font-size="2.1" x="235.2" y="203.1">CPU</text>
<g font-size="1.6" fill="#000080">
<text x="199.1" y="29.9">C260</text>
<text x="206.3" y="29.9">100nF/25V</text>
<text x="220.5" y="24.6">L4</text>
<text x="220.5" y="26.3">10uH@4A DCR&lt;0.1R</text>
<text x="220.5" y="28.1">indp8x8lf</text>
<text x="19.6" y="33.4">J2</text>
<text x="19.6" y="35.2">ACIN</text>
<text x="206.3" y="31.7">C0402</text>
<text x="19.6" y="37">PJ-041H</text>
<text x="236.5" y="37">R223</text>
<text x="236.5" y="38.8">48.4K-1%</text>
<text x="236.5" y="40.6">R0402</text>
<text x="247.2" y="37">C261</text>
<text x="247.2" y="38.8">22uF/10V</text>
<text x="247.2" y="40.6">C0805</text>
<text x="257.8" y="37">C262</text>
<text x="257.8" y="38.8">22uF/10V</text>
<text x="257.8" y="40.6">C0805</text>
<text x="266.7" y="37">C263</text>
<text x="266.7" y="38.8">104/10V</text>
<text x="266.7" y="40.6">C0402</text>
<text x="39.1" y="47.7">ESD2</text>
<text x="51.6" y="44.1">R227</text>
<text x="51.6" y="45.9">2R2</text>
<text x="51.6" y="47.7">R0805</text>
<text x="128" y="45.9">FB1</text>
<text x="142.2" y="45.9">120R/4A</text>
<text x="142.2" y="47.7">L1210</text>
<text x="39.1" y="49.4">SESD5Z 25V</text>
<text x="51.6" y="53">C256</text>
<text x="64" y="51.2">100uF/25V</text>
<text x="78.2" y="49.4">C257</text>
<text x="78.2" y="51.2">3300PF/25V</text>
<text x="78.2" y="53">C0402</text>
<text x="167.1" y="53">C259</text>
<text x="172.5" y="51.2">R225</text>
<text x="184.9" y="51.2">100K</text>
<text x="184.9" y="53">R0402</text>
<text x="229.4" y="53">R10</text>
<text x="236.5" y="49.4">R224</text>
<text x="236.5" y="51.2">11K-1%</text>
<text x="236.5" y="53">R0402</text>
<text x="51.6" y="54.8">2.2uF/25V</text>
<text x="51.6" y="56.6">C0805</text>
<text x="167.1" y="54.8">104/25V</text>
<text x="167.1" y="56.6">C0402</text>
<text x="190.3" y="54.8">U28</text>
<text x="190.3" y="56.6">JW5025</text>
<text x="190.3" y="58.3">SOP8-PP</text>
<text x="220.5" y="54.8">C56</text>
<text x="220.5" y="56.6">104/25V</text>
<text x="220.5" y="58.3">C0402</text>
<text x="229.4" y="54.8">33K</text>
<text x="229.4" y="56.6">R0402</text>
<text x="229.4" y="63.7">C57</text>
<text x="229.4" y="65.4">220pF/25V</text>
<text x="229.4" y="67.2">C0402</text>
<text x="122.7" y="72.6">R653</text>
<text x="133.4" y="72.6">0R</text>
<text x="136.9" y="72.6">R0805</text>
<text x="69.3" y="108.1">R226</text>
<text x="81.8" y="108.1">NC/0R</text>
<text x="81.8" y="109.9">R0805</text>
<text x="170.7" y="109.9">C527</text>
<text x="181.4" y="109.9">22pF/50V</text>
<text x="181.4" y="111.7">C0402</text>
<text x="42.7" y="118.8">C544</text>
<text x="56.9" y="118.8">C265</text>
<text x="67.6" y="118.8">R12</text>
<text x="76.5" y="118.8">Q1</text>
<text x="90.7" y="117">C272</text>
<text x="90.7" y="118.8">10uF/25V</text>
<text x="142.2" y="115.2">R591</text>
<text x="152.9" y="115.2">100K-1%</text>
<text x="152.9" y="117">R0402</text>
<text x="165.4" y="118.8">U4</text>
<text x="170.7" y="115.2">R590</text>
<text x="181.4" y="115.2">442K-1%</text>
<text x="181.4" y="117">R0402</text>
<text x="42.7" y="120.6">10uF/25v</text>
<text x="42.7" y="122.3">C0603</text>
<text x="56.9" y="120.6">NC/104/25V</text>
<text x="56.9" y="122.3">C0402</text>
<text x="67.6" y="120.6">510K</text>
<text x="67.6" y="122.3">R0402</text>
<text x="75.9" y="120.6">AO3423</text>
<text x="76.3" y="122.3">SOT-23</text>
<text x="90.7" y="120.6">C0805</text>
<text x="190.3" y="120.6">R662</text>
<text x="195.6" y="120.6">R0402</text>
<text x="202.7" y="120.6">0R-NC</text>
<text x="39.1" y="131.2">R13</text>
<text x="49.8" y="131.2">100K</text>
<text x="76.5" y="131.2">Q2</text>
<text x="163.6" y="131.2">SY8089</text>
<text x="184.9" y="127.7">L304</text>
<text x="184.9" y="129.5">2.2uH-DCR&lt;0.1R-5A</text>
<text x="195.6" y="127.7">L500_500H400</text>
<text x="49.8" y="133">R0402</text>
<text x="58.7" y="136.6">C63</text>
<text x="67.6" y="136.6">R14</text>
<text x="76.5" y="134.8">MMBT3904</text>
<text x="76.5" y="133">SOT-23</text>
<text x="152.9" y="133">C529</text>
<text x="152.9" y="134.8">22uF/6.3V</text>
<text x="152.9" y="136.6">C0603</text>
<text x="163.6" y="133">SOT5P95B160_300H130</text>
<text x="184.9" y="133">R592</text>
<text x="184.9" y="134.8">1M</text>
<text x="184.9" y="136.6">R0402</text>
<text x="202.7" y="133">C531</text>
<text x="202.7" y="134.8">22uF/6.3v</text>
<text x="202.7" y="136.6">C0603</text>
<text x="213.4" y="133">C530</text>
<text x="213.4" y="134.8">22uF/6.3v</text>
<text x="213.4" y="136.6">C0603</text>
<text x="58.7" y="138.3">NC/1uF</text>
<text x="58.7" y="140.1">C0402</text>
<text x="67.4" y="138.3">510K</text>
<text x="67.6" y="140.1">R0402</text>
</g>
<g font-size="1.6" fill="#f00">
<text x="261.6" y="26">12V-5VOUT</text>
<text x="73.1" y="34.9">DCIN-12V</text>
<text x="122.9" y="38.4">DCIN-12V</text>
<text x="117.5" y="68.7">12V-5VOUT</text>
<text x="142.4" y="68.7">DCIN-5V</text>
<text x="141.5" y="74">VCC-5V-HDMI</text>
<text x="129.8" y="79.7">VCC-OTG-5V USB-HUB-5V</text>
<text x="208" y="106.3">VCC-WIFI</text>
<text x="37.3" y="109.9">DCIN-12V</text>
<text x="101.5" y="109.6">PVDD</text>
<text x="149.5" y="122">PS</text>
<text x="216.9" y="121.3">PD24</text>
<text x="9.9" y="132">AMP-POWEREN</text>
<text x="25.6" y="131.2">AMP-POWEREN</text>
</g>
<g font-size="1.6">
<text x="24.3" y="40.5">2</text>
<text x="24.3" y="38.7">1</text>
<text x="198.8" y="39.7" transform="rotate(-90 198.8 39.7)">1</text>
<text x="205.9" y="39.7" transform="rotate(-90 205.9 39.7)">3</text>
<text x="21" y="44.8" transform="rotate(-90 21 44.8)">3</text>
<text x="133" y="45.8">2</text>
<text x="139.9" y="45.8">1</text>
<text x="193.5" y="45.8">2</text>
<text x="212.8" y="44.1">5</text>
<text x="212.8" y="47.6">6</text>
<text x="193.5" y="51.2">7</text>
<text x="212.8" y="51.2">8</text>
<text x="263.2" y="53">GND</text>
<text x="200.6" y="57.2" transform="rotate(-90 200.6 57.2)">9</text>
<text x="205.9" y="57.2" transform="rotate(-90 205.9 57.2)">4</text>
<text x="163.6" y="65.4">GND</text>
<text x="216.9" y="65.4">GND</text>
<text x="232.9" y="61.9">GND</text>
<text x="199.1" y="69">GND</text>
<text x="225.8" y="74.3">GND</text>
<text x="140.5" y="122.3">GND</text>
<text x="163.3" y="120.5">5</text>
<text x="177.3" y="120.5">1</text>
<text x="177.3" y="124.1">2</text>
<text x="190.3" y="124.8">GND</text>
<text x="39.1" y="127.7">GND</text>
<text x="69" y="131.2">1</text>
<text x="74.3" y="128.6" transform="rotate(-90 74.3 128.6)">3</text>
<text x="87.1" y="127.7">GND</text>
<text x="163.3" y="127.6">4</text>
<text x="177.3" y="127.6">3</text>
<text x="74.3" y="135.5" transform="rotate(-90 74.3 135.5)">2</text>
<text x="149.2" y="141.9">GND</text>
<text x="209.6" y="143.7">GND</text>
<text x="72.7" y="150.8">GND</text>
<text x="228.1" y="195.1">Design</text>
<text x="234.1" y="195.1">Name</text>
<text x="228.1" y="200.4">Size</text>
<text x="229.9" y="202.2">A3</text>
<text x="235.2" y="200.4">Page Name</text>
<text x="286.8" y="200.4">Rev</text>
<text x="288" y="202.4">V0.2</text>
<text x="228.1" y="205.7">Date:</text>
<text x="237.4" y="205.7">Thursday, November 22, 2018</text>
<text x="263.7" y="205.7">Sheet</text>
<text x="272.6" y="205.7">5</text>
<text x="277.9" y="205.7">o f</text>
<text x="283.3" y="205.7">15</text>
</g>
<g font-size="1.6" fill="#004080">
<text x="196.5" y="46.9">VIN</text>
<text x="199.9" y="45" transform="rotate(-90 199.9 45)">BST</text>
<text x="207" y="44.4" transform="rotate(-90 207 44.4)">SW</text>
<text x="208.7" y="45.2">FB</text>
<text x="196.5" y="52.3">EN</text>
<text x="205.9" y="48.7">COMP</text>
<text x="208.6" y="52.3">SS</text>
<text x="201.7" y="54.2" transform="rotate(-90 201.7 54.2)">EPAD</text>
<text x="207" y="54.2" transform="rotate(-90 207 54.2)">GND</text>
<text x="166.3" y="121.6">FB</text>
<text x="171.6" y="125.2">GND</text>
<text x="172.9" y="121.6">EN</text>
<text x="166.3" y="128.7">IN</text>
<text x="173.2" y="128.7">LX</text>
</g>
<text font-size="1.5" fill="#00f" x="62.8" y="49.6">+ CE6</text>
<g font-size="1.3">
<text x="30.8" y="1.3">5</text>
<text x="88.8" y="1.3">4</text>
<text x="146.9" y="1.3">3</text>
<text x="205" y="1.3">2</text>
<text x="263.1" y="1.3">1</text>
<text x=".5" y="28.4">D</text>
<text x="292.6" y="28.4">D</text>
<text x=".5" y="79.5">C</text>
<text x="292.6" y="79.5">C</text>
<text x=".5" y="130.6">B</text>
<text x="292.6" y="130.6">B</text>
<text x=".5" y="181.7">A</text>
<text x="292.6" y="181.7">A</text>
<text x="30.8" y="207.4">5</text>
<text x="88.8" y="207.4">4</text>
<text x="146.9" y="207.4">3</text>
<text x="205" y="207.4">2</text>
<text x="263.1" y="207.4">1</text>
</g>
</svg>
